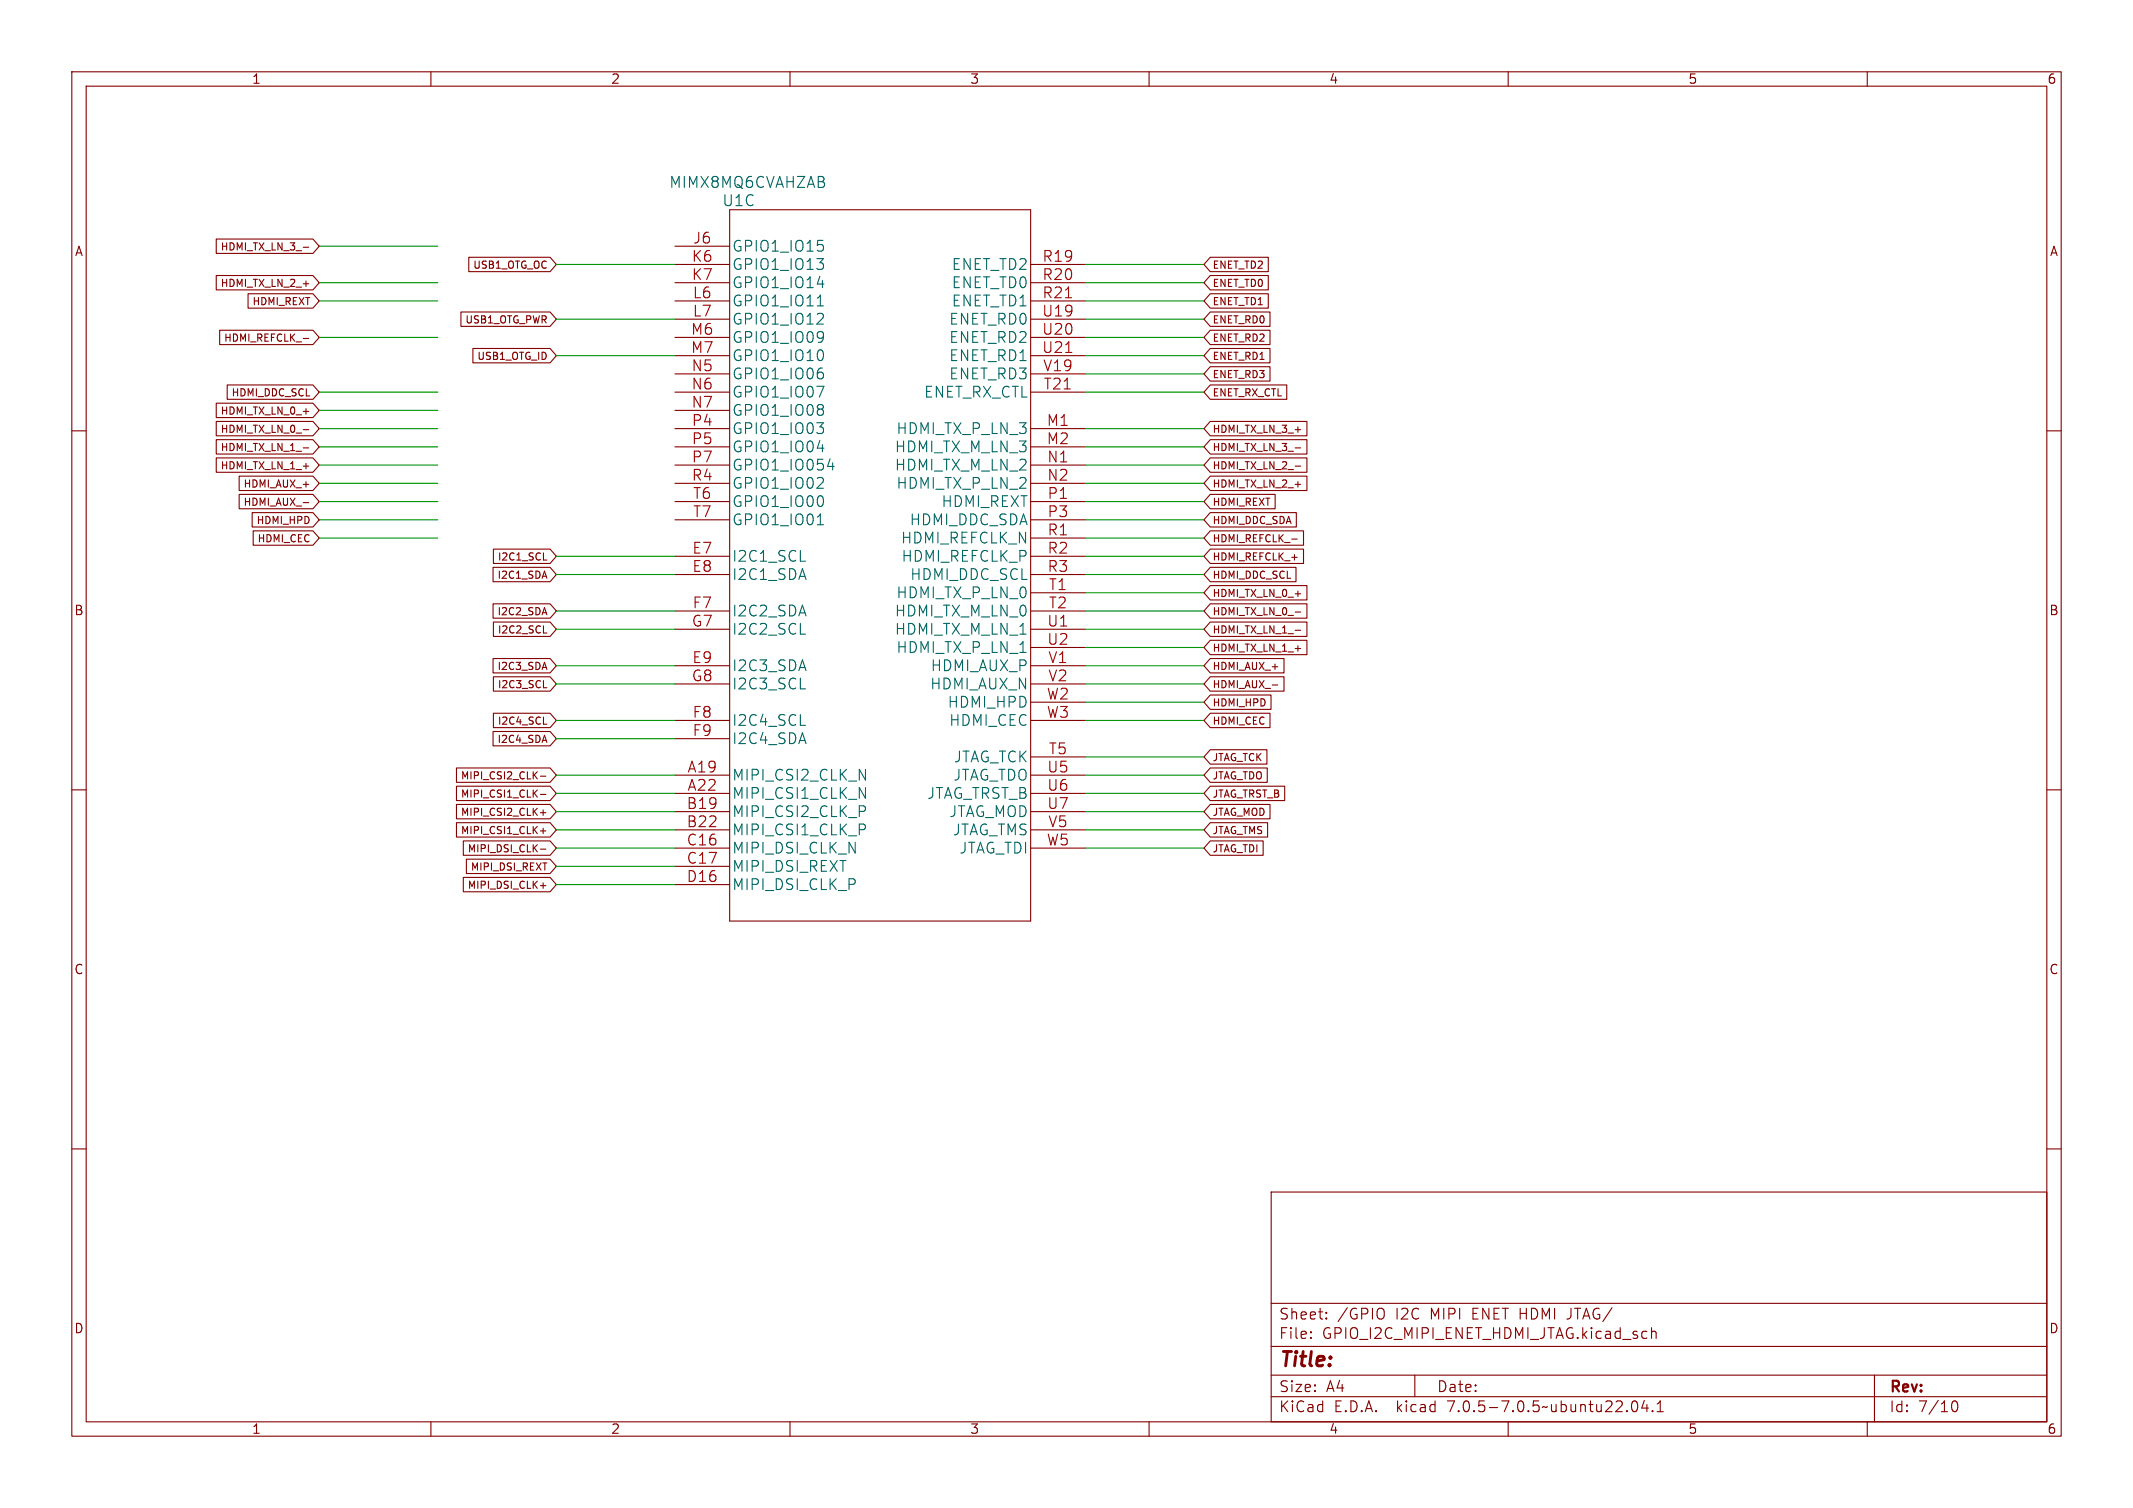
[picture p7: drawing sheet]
<svg xmlns="http://www.w3.org/2000/svg" width="297mm" height="210mm" viewBox="0 0 297 210" stroke-linecap="round" stroke-linejoin="round" font-family="sans-serif">
<g fill="none" stroke="#840000" stroke-width=".15">
<path d="M10 10h277v190h-277zM12 12h273v186h-273zM60 10v2M110 10v2M160 10v2M210 10v2M260 10v2M30.1 33.3h13.5l.8 1-.8 1h-13.5zM30.1 38.4h13.5l.8 1-.8 1h-13.5zM42.2 34.4h.8M42.2 39.5h.8M65.3 35.8h11.3l.9 1-.9 1h-11.3z"/>
<path d="M94 34.3h7.6M94 36.8h7.6M94 39.4h7.6M101.6 29.2h41.9v99.1h-41.9zM143.5 36.8h7.6M143.5 39.4h7.6M168.5 38.4h8.1v2h-8.1l-.9-1zM168.5 35.8h8.1v2h-8.1l-.9-1zM10 60h2M30.1 56.1h13.5l.8 1.1-.8 1h-13.5zM30.1 58.7h13.5l.8 1-.8 1h-13.5zM30.6 46h13l.8 1-.8 1h-13z"/>
<path d="M31.6 53.6h12l.8 1-.8 1h-12zM34.5 40.9h9.1l.8 1-.8 1h-9.1zM42.2 59.8h.8M42.2 47.1h.8M42.2 57.3h.8M64.2 43.4h12.4l.9 1.1-.9 1h-12.4zM65.8 48.5h10.8l.9 1-.9 1h-10.8zM94 41.9h7.6M94 44.5h7.6M94 59.7h7.6M94 47h7.6M94 49.5h7.6"/>
<path d="M94 52.1h7.6M94 54.6h7.6M94 57.2h7.6M143.5 41.9h7.6M143.5 44.5h7.6M143.5 59.7h7.6M143.5 47h7.6M143.5 49.5h7.6M143.5 52.1h7.6M143.5 54.6h7.6M168.5 58.7h13.5v2h-13.5l-.9-1zM168.5 46h8.3v2h-8.3l-.9-1z"/>
<path d="M168.5 48.5h8.3v2h-8.3l-.9-1zM168.5 43.4h8.3v2.1h-8.3l-.9-1zM168.5 53.6h10.7v2h-10.7l-.9-1zM168.5 51.1h8.3v2h-8.3l-.9-1zM168.5 40.9h8.1v2h-8.1l-.9-1zM180.3 59.8h.8M285 60h2M30.1 61.2h13.5l.8 1-.8 1h-13.5zM30.1 63.8h13.5l.8 1-.8 1h-13.5zM33.3 66.3h10.3l.8 1-.8 1h-10.3zM33.3 68.8h10.3l.8 1.1-.8 1h-10.3zM35.1 71.4h8.5l.8 1-.8 1h-8.5z"/>
<path d="M35.3 73.9h8.3l.8 1-.8 1h-8.3zM42.2 62.4h.8M42.2 64.9h.8M42.2 70h.8M68.7 79h7.9l.9 1-.9 1h-7.9zM68.7 76.5h7.9l.9 1-.9 1h-7.9zM75.7 78h.4M94 77.5h7.6M94 62.2h7.6M94 64.8h7.6M94 67.3h7.6M94 69.9h7.6"/>
<path d="M94 72.4h7.6M143.5 77.5h7.6M143.5 62.2h7.6M143.5 64.8h7.6M143.5 67.3h7.6M143.5 69.9h7.6M143.5 72.4h7.6M143.5 74.9h7.6M168.5 66.3h13.5v2h-13.5l-.9-1zM168.5 61.2h13.5v2h-13.5l-.9-1zM168.5 76.5h13v2h-13l-.9-1zM168.5 73.9h13v2h-13l-.9-1z"/>
<path d="M168.5 79h12v2h-12l-.9-1zM168.5 71.4h12v2h-12l-.9-1zM168.5 68.8h9.1v2.1h-9.1l-.9-1zM168.5 63.8h13.5v2h-13.5l-.9-1zM179.9 77.6h.7M179.9 75.1h.7M180.3 67.5h.8M180.3 62.4h.8M180.3 64.9h.8M68.7 84.1h7.9l.9 1-.9 1h-7.9zM68.7 91.7h7.9l.9 1-.9 1h-7.9zM68.7 99.3h7.9l.9 1-.9 1h-7.9z"/>
<path d="M68.7 86.6h7.9l.9 1-.9 1h-7.9zM68.7 94.2h7.9l.9 1.1-.9 1h-7.9zM75.7 88.2h.4M75.7 95.8h.4M94 80h7.6M94 92.7h7.6M94 85.1h7.6M94 87.6h7.6M94 95.3h7.6M143.5 80h7.6M143.5 92.7h7.6M143.5 85.1h7.6"/>
<path d="M143.5 87.6h7.6M143.5 95.3h7.6M143.5 82.6h7.6M143.5 90.2h7.6M143.5 97.8h7.6M168.5 96.8h8.5v2h-8.5l-.9-1zM168.5 94.2h10.3v2.1h-10.3l-.9-1zM168.5 81.5h13.5v2.1h-13.5l-.9-1zM168.5 84.1h13.5v2h-13.5l-.9-1zM168.5 89.2h13.5v2h-13.5l-.9-1zM168.5 86.6h13.5v2h-13.5l-.9-1zM168.5 91.7h10.3v2h-10.3l-.9-1z"/>
<path d="M168.5 99.3h8.3v2h-8.3l-.9-1zM177.2 95.4h.7M180.3 82.7h.8M180.3 85.2h.8M180.3 90.3h.8M180.3 87.8h.8M10 110h2M63.6 114.6h13l.9 1-.9 1h-13zM63.6 112h13l.9 1-.9 1h-13zM63.6 106.9h13l.9 1.1-.9 1h-13zM63.6 109.5h13l.9 1-.9 1h-13zM64.5 117.1h12.1l.9 1-.9 1h-12.1z"/>
<path d="M64.9 119.6h11.7l.9 1.1-.9 1h-11.7zM68.7 101.9h7.9l.9 1-.9 1h-7.9zM75.2 115.7h.8M75.2 118.3h.8M75.2 113.2h.8M75.2 108.1h.8M75.2 110.6h.8M75.6 112.8v.8M75.6 115.3v.8M75.7 100.9h.4M94 108h7.6M94 110.5h7.6"/>
<path d="M94 113h7.6M94 115.6h7.6M94 118.1h7.6M94 100.3h7.6M94 102.9h7.6M143.5 108h7.6M143.5 110.5h7.6M143.5 113h7.6M143.5 115.6h7.6M143.5 118.1h7.6M143.5 100.3h7.6M143.5 105.4h7.6"/>
<path d="M168.5 104.4h7.9v2h-7.9l-.9-1zM168.5 106.9h8v2.1h-8l-.9-1zM168.5 112h8.3v2h-8.3l-.9-1zM168.5 114.6h8v2h-8l-.9-1zM168.5 109.5h10.4v2h-10.4l-.9-1zM168.5 117.1h7.4v2h-7.4l-.9-1zM285 110h2M64.5 122.2h12.1l.9 1-.9 1h-12.1zM75.2 123.3h.8M94 120.7h7.6M94 123.2h7.6M10 160h2"/>
<path d="M285 160h2M177 166h108v32h-108zM60 198v2M110 198v2M160 198v2M177 194.5h108M177 191.5h108M177 187.5h108M177 181.5h108M182.5 186.3h.1l-.1 .1M182.5 186.3v.1M182.5 185.5v.1"/>
<path d="M182.5 185.5h.1l-.1 .1M184.7 183.6v.1M184.7 183.6h-.1l.1 .1M184.7 182.8v.1M184.7 182.8h-.1l.1 .1M192.5 182.3a1.07 1.07 0 0 1 0 1.3M197 191.5v3M210 198v2M226.5 196.5h.1l-.1 .1M226.5 196.5v.1M227.3 195.2a.36 .36 0 0 1 .4-.1 .36 .36 0 0 1 .3 .3 .77 .77 0 0 1-.5 1.2 .91 .91 0 0 1-.2-1.4zM229 195l-.4 1.1h.9"/>
<path d="M229.2 185.4l.1 .1M229.3 195.6v1M229.3 186.3l-.1 .1M230 184.9v1.5M230 185.5a.37 .37 0 0 1 .6 .1v.8M230.1 196.5h.1l-.1 .1M230.1 196.5h-.1l.1 .1M230.1 196.5v.1M230.7 196.6h.9M230.7 195.5l.5-.4v1.5M260 198v2M261 191.5v6.5"/>
<path d="M272 195.2a.36 .36 0 0 1 .5 .2 .77 .77 0 0 1-.4 1.2 .99 .99 0 0 1-.1-1.4z"/>
</g>
<g fill="none" stroke="#006464" stroke-width=".15">
<path d="M113.7 36h1l-.5 .6M113.8 39.6h.9M113.9 33.5h.7M114.5 34.1l.2 .2v.4l-.2 .2M114.5 36.7l.2 .2v.3l-.2 .2M113.7 53.8h1l-.6 1.5M113.7 58.9h1l-.5 .5M113.8 42.6h.9M114.5 43.7a.41 .41 0 0 1 .1 .6l-.9 .8h1M114.5 46.2l.1 .1a1.26 1.26 0 0 1-.2 1.2M114.5 48.9a1.26 1.26 0 0 1 0 1.2M114.5 51.9l.2 .2v.4l-.2 .2"/>
<path d="M114.5 56.4a.29 .29 0 0 1 0 .5M114.5 57.1l.2 .2v.2l-.2 .3M114.5 59.5l.2 .2v.4l-.2 .2M114.7 46.8l-.2 .2M113.8 62.4h.9M113.8 73.1h.9M114.5 69.2a1.26 1.26 0 0 1 0 1.2M114.6 66.6l.1 .2-.1 .3-.9 .9h1M115.2 65h1M115.9 64.5v1M119.7 107.1l.8 1.5v-1.5M119.7 109.7l.8 1.5v-1.5"/>
<path d="M120.2 114.8a.41 .41 0 0 1 .3 .3 .41 .41 0 0 1-.3 .4M120.4 112.3a.41 .41 0 0 1 .1 .4 .41 .41 0 0 1-.3 .3"/>
</g>
<path d="M148.4 49.1h.8" fill="none" stroke="#a90000" stroke-width=".15"/>
<g fill="none" stroke="#009600" stroke-width=".15">
<path d="M44.4 34.3h16.6M44.4 39.4h16.6M77.5 36.8h16.5M151.1 36.8h16.5M151.1 39.4h16.5M44.4 54.6h16.6M44.4 47h16.6M44.4 57.2h16.6M44.4 59.7h16.6M44.4 41.9h16.6M77.5 49.5h16.5M77.5 44.5h16.5"/>
<path d="M151.1 54.6h16.5M151.1 49.5h16.5M151.1 44.5h16.5M151.1 47h16.5M151.1 59.7h16.5M151.1 41.9h16.5M151.1 52.1h16.5M44.4 62.2h16.6M44.4 72.4h16.6M44.4 74.9h16.6M44.4 69.9h16.6M44.4 67.3h16.6"/>
<path d="M44.4 64.8h16.6M77.5 77.5h16.5M151.1 62.2h16.5M151.1 72.4h16.5M151.1 74.9h16.5M151.1 77.5h16.5M151.1 69.9h16.5M151.1 67.3h16.5M151.1 64.8h16.5M77.5 95.3h16.5M77.5 85.1h16.5M77.5 92.7h16.5"/>
<path d="M77.5 80h16.5M77.5 87.6h16.5M151.1 90.2h16.5M151.1 95.3h16.5M151.1 85.1h16.5M151.1 92.7h16.5M151.1 80h16.5M151.1 87.6h16.5M151.1 97.8h16.5M151.1 82.6h16.5M77.5 108h16.5M77.5 113h16.5"/>
<path d="M77.5 118.1h16.5M77.5 115.6h16.5M77.5 100.3h16.5M77.5 110.5h16.5M77.5 102.9h16.5M151.1 108h16.5M151.1 113h16.5M151.1 118.1h16.5M151.1 115.6h16.5M151.1 100.3h16.5M151.1 110.5h16.5M151.1 105.4h16.5"/>
<path d="M77.5 120.7h16.5M77.5 123.2h16.5"/>
</g>
<text font-size="2.8" fill="#840000" x="178" y="190.8">Title:</text>
<g font-size="2.1" fill="#006464">
<text x="93.1" y="26.4">MIMX8MQ6CVAHZAB</text>
<text x="100.5" y="28.9">U1C</text>
<text x="101.9" y="35.2">GPIO1_IO15</text>
<text x="101.9" y="37.8">GPIO1_IO13</text>
<text x="101.9" y="40.3">GPIO1_IO14</text>
<text x="132.5" y="37.8">ENET_TD2</text>
<text x="132.5" y="40.3">ENET_TD0</text>
<text x="101.9" y="42.8">GPIO1_IO11</text>
<text x="101.9" y="45.4">GPIO1_IO12</text>
<text x="101.9" y="47.9">GPIO1_IO09</text>
<text x="132.2" y="45.4">ENET_RD0</text>
<text x="132.2" y="47.9">ENET_RD2</text>
<text x="132.5" y="42.8">ENET_TD1</text>
<text x="101.9" y="50.5">GPIO1_IO10</text>
<text x="101.9" y="53">GPIO1_IO06</text>
<text x="132.2" y="50.5">ENET_RD1</text>
<text x="132.2" y="53">ENET_RD3</text>
<text x="101.9" y="55.5">GPIO1_IO07</text>
<text x="101.9" y="58.1">GPIO1_IO08</text>
<text x="128.7" y="55.5">ENET_RX_CTL</text>
<text x="101.9" y="60.6">GPIO1_IO03</text>
<text x="101.9" y="63.2">GPIO1_IO04</text>
<text x="101.9" y="65.7">GPIO1_IO054</text>
<text x="124.6" y="63.2">HDMI_TX_M_LN_3</text>
<text x="124.6" y="65.7">HDMI_TX_M_LN_2</text>
<text x="124.8" y="60.6">HDMI_TX_P_LN_3</text>
<text x="101.9" y="68.2">GPIO1_IO02</text>
<text x="101.9" y="70.8">GPIO1_IO00</text>
<text x="124.8" y="68.2">HDMI_TX_P_LN_2</text>
<text x="131.1" y="70.8">HDMI_REXT</text>
<text x="101.9" y="73.3">GPIO1_IO01</text>
<text x="125.5" y="75.9">HDMI_REFCLK_N</text>
<text x="126.7" y="73.3">HDMI_DDC_SDA</text>
<text x="101.9" y="78.4">I2C1_SCL</text>
<text x="101.9" y="80.9">I2C1_SDA</text>
<text x="124.8" y="83.5">HDMI_TX_P_LN_0</text>
<text x="125.5" y="78.4">HDMI_REFCLK_P</text>
<text x="126.8" y="80.9">HDMI_DDC_SCL</text>
<text x="101.9" y="86">I2C2_SDA</text>
<text x="101.9" y="88.6">I2C2_SCL</text>
<text x="124.6" y="86">HDMI_TX_M_LN_0</text>
<text x="124.6" y="88.6">HDMI_TX_M_LN_1</text>
<text x="101.9" y="93.6">I2C3_SDA</text>
<text x="124.8" y="91.1">HDMI_TX_P_LN_1</text>
<text x="129.6" y="93.6">HDMI_AUX_P</text>
<text x="101.9" y="101.3">I2C4_SCL</text>
<text x="101.9" y="96.2">I2C3_SCL</text>
<text x="129.5" y="96.2">HDMI_AUX_N</text>
<text x="132" y="98.7">HDMI_HPD</text>
<text x="132.2" y="101.3">HDMI_CEC</text>
<text x="101.9" y="103.8">I2C4_SDA</text>
<text x="132.8" y="106.3">JTAG_TCK</text>
<text x="101.9" y="108.9">MIPI_CSI2_CLK_N</text>
<text x="101.9" y="111.4">MIPI_CSI1_CLK_N</text>
<text x="101.9" y="114">MIPI_CSI2_CLK_P</text>
<text x="129.1" y="111.4">JTAG_TRST_B</text>
<text x="132.2" y="114">JTAG_MOD</text>
<text x="132.8" y="108.9">JTAG_TDO</text>
<text x="101.9" y="116.5">MIPI_CSI1_CLK_P</text>
<text x="101.9" y="119">MIPI_DSI_CLK_N</text>
<text x="132.7" y="116.5">JTAG_TMS</text>
<text x="133.6" y="119">JTAG_TDI</text>
<text x="101.9" y="121.6">MIPI_DSI_REXT</text>
<text x="101.9" y="124.1">MIPI_DSI_CLK_P</text>
</g>
<g font-size="2.1" fill="#a90000">
<text x="96.5" y="34">J6</text>
<text x="96.3" y="36.6">K6</text>
<text x="96.3" y="39.1">K7</text>
<text x="96.4" y="41.7">L6</text>
<text x="145.1" y="36.6">R19</text>
<text x="145.1" y="39.1">R20</text>
<text x="145.1" y="41.7">R21</text>
<text x="96.2" y="46.7">M6</text>
<text x="96.4" y="44.2">L7</text>
<text x="145.1" y="44.2">U19</text>
<text x="145.1" y="46.7">U20</text>
<text x="96.2" y="49.3">M7</text>
<text x="96.3" y="51.8">N5</text>
<text x="145.1" y="49.3">U21</text>
<text x="145.2" y="51.8">V19</text>
<text x="96.3" y="54.4">N6</text>
<text x="96.3" y="56.9">N7</text>
<text x="96.3" y="59.4">P4</text>
<text x="145.3" y="54.4">T21</text>
<text x="145.7" y="59.4">M1</text>
<text x="96.3" y="62">P5</text>
<text x="96.3" y="64.5">P7</text>
<text x="145.7" y="62">M2</text>
<text x="145.8" y="64.5">N1</text>
<text x="96.3" y="67.1">R4</text>
<text x="96.5" y="69.6">T6</text>
<text x="145.8" y="67.1">N2</text>
<text x="145.8" y="69.6">P1</text>
<text x="96.4" y="77.2">E7</text>
<text x="96.5" y="72.1">T7</text>
<text x="145.8" y="72.1">P3</text>
<text x="145.8" y="74.7">R1</text>
<text x="145.8" y="77.2">R2</text>
<text x="96.4" y="79.8">E8</text>
<text x="145.8" y="79.8">R3</text>
<text x="146" y="82.3">T1</text>
<text x="96.3" y="87.4">G7</text>
<text x="96.4" y="84.8">F7</text>
<text x="145.8" y="87.4">U1</text>
<text x="145.8" y="89.9">U2</text>
<text x="146" y="84.8">T2</text>
<text x="96.3" y="95">G8</text>
<text x="96.4" y="92.5">E9</text>
<text x="145.9" y="92.5">V1</text>
<text x="145.9" y="95">V2</text>
<text x="96.4" y="100.1">F8</text>
<text x="145.7" y="97.5">W2</text>
<text x="145.7" y="100.1">W3</text>
<text x="95.7" y="107.7">A19</text>
<text x="96.4" y="102.6">F9</text>
<text x="145.8" y="107.7">U5</text>
<text x="146" y="105.2">T5</text>
<text x="95.6" y="112.8">B19</text>
<text x="95.7" y="110.2">A22</text>
<text x="145.8" y="110.2">U6</text>
<text x="145.8" y="112.8">U7</text>
<text x="95.6" y="115.3">B22</text>
<text x="95.6" y="117.9">C16</text>
<text x="145.7" y="117.9">W5</text>
<text x="145.9" y="115.3">V5</text>
<text x="95.6" y="120.4">C17</text>
<text x="95.6" y="122.9">D16</text>
</g>
<g font-size="2.1" fill="#840000">
<text x="178" y="183.9">Sheet:</text>
<text x="186.2" y="183.9">/GPIO</text>
<text x="194.2" y="183.9">I2C</text>
<text x="199.1" y="183.9">MIPI</text>
<text x="205" y="183.9">ENET HDMI JTAG/</text>
<text x="178" y="186.6">File:</text>
<text x="184" y="186.6">GPIO_I2C_MIPI_ENET_HDMI_JTAG.kicad_sch</text>
<text x="178" y="196.8">KiCad</text>
<text x="178" y="194">Size:</text>
<text x="184.6" y="194">A4</text>
<text x="185.7" y="196.8">E.D.A.</text>
<text x="194.4" y="196.8">kicad</text>
<text x="200" y="194">Date:</text>
<text x="201.5" y="196.8">7.0.5-7.0.5~ubuntu22.04.1</text>
<text x="263" y="194.2">Rev:</text>
<text x="263" y="196.8">Id:</text>
<text x="267" y="196.8">7/10</text>
</g>
<g font-size="1.8" fill="#840000">
<text x="35" y="11.8">1</text>
<text x="85" y="11.8">2</text>
<text x="135" y="11.8">3</text>
<text x="185" y="11.8">4</text>
<text x="235" y="11.8">5</text>
<text x="285" y="11.8">6</text>
<text x="10.4" y="35.8">A</text>
<text x="285.4" y="35.8">A</text>
<text x="10.3" y="85.8">B</text>
<text x="285.3" y="85.8">B</text>
<text x="10.3" y="135.8">C</text>
<text x="285.3" y="135.8">C</text>
<text x="10.3" y="185.8">D</text>
<text x="285.3" y="185.8">D</text>
<text x="35" y="199.8">1</text>
<text x="85" y="199.8">2</text>
<text x="135" y="199.8">3</text>
<text x="185" y="199.8">4</text>
<text x="235" y="199.8">5</text>
<text x="285" y="199.8">6</text>
</g>
<g font-size="1.4" fill="#840000">
<text x="30.7" y="35.1">HDMI_TX_LN_3_-</text>
<text x="30.7" y="40.1">HDMI_TX_LN_2_+</text>
<text x="65.8" y="37.6">USB1_OTG_OC</text>
<text x="168.8" y="40.1">ENET_TD0</text>
<text x="168.8" y="37.6">ENET_TD2</text>
<text x="31.1" y="47.8">HDMI_REFCLK_-</text>
<text x="35.1" y="42.7">HDMI_REXT</text>
<text x="64.7" y="45.2">USB1_OTG_PWR</text>
<text x="168.8" y="47.8">ENET_RD2</text>
<text x="168.8" y="45.2">ENET_RD0</text>
<text x="168.8" y="42.7">ENET_TD1</text>
<text x="66.4" y="50.3">USB1_OTG_ID</text>
<text x="168.8" y="50.3">ENET_RD1</text>
<text x="168.8" y="52.8">ENET_RD3</text>
<text x="30.7" y="57.9">HDMI_TX_LN_0_+</text>
<text x="32.2" y="55.4">HDMI_DDC_SCL</text>
<text x="168.8" y="55.4">ENET_RX_CTL</text>
<text x="30.7" y="63">HDMI_TX_LN_1_-</text>
<text x="30.7" y="65.5">HDMI_TX_LN_1_+</text>
<text x="30.7" y="60.5">HDMI_TX_LN_0_-</text>
<text x="168.8" y="60.5">HDMI_TX_LN_3_+</text>
<text x="168.8" y="63">HDMI_TX_LN_3_-</text>
<text x="168.8" y="65.5">HDMI_TX_LN_2_-</text>
<text x="33.9" y="68.1">HDMI_AUX_+</text>
<text x="33.9" y="70.6">HDMI_AUX_-</text>
<text x="168.8" y="68.1">HDMI_TX_LN_2_+</text>
<text x="168.8" y="70.6">HDMI_REXT</text>
<text x="35.7" y="73.2">HDMI_HPD</text>
<text x="35.8" y="75.7">HDMI_CEC</text>
<text x="168.8" y="75.7">HDMI_REFCLK_-</text>
<text x="168.8" y="73.2">HDMI_DDC_SDA</text>
<text x="69.2" y="80.8">I2C1_SDA</text>
<text x="69.3" y="78.2">I2C1_SCL</text>
<text x="168.8" y="83.3">HDMI_TX_LN_0_+</text>
<text x="168.8" y="78.2">HDMI_REFCLK_+</text>
<text x="168.8" y="80.8">HDMI_DDC_SCL</text>
<text x="69.2" y="85.9">I2C2_SDA</text>
<text x="69.3" y="88.4">I2C2_SCL</text>
<text x="168.8" y="85.9">HDMI_TX_LN_0_-</text>
<text x="168.8" y="88.4">HDMI_TX_LN_1_-</text>
<text x="69.2" y="93.5">I2C3_SDA</text>
<text x="168.8" y="90.9">HDMI_TX_LN_1_+</text>
<text x="168.8" y="93.5">HDMI_AUX_+</text>
<text x="69.3" y="101.1">I2C4_SCL</text>
<text x="69.3" y="96">I2C3_SCL</text>
<text x="168.8" y="98.6">HDMI_HPD</text>
<text x="168.8" y="96">HDMI_AUX_-</text>
<text x="168.8" y="101.1">HDMI_CEC</text>
<text x="69.2" y="103.6">I2C4_SDA</text>
<text x="168.8" y="106.2">JTAG_TCK</text>
<text x="64.1" y="113.8">MIPI_CSI2_CLK+</text>
<text x="64.1" y="108.7">MIPI_CSI2_CLK-</text>
<text x="64.1" y="111.3">MIPI_CSI1_CLK-</text>
<text x="168.8" y="108.7">JTAG_TDO</text>
<text x="168.8" y="113.8">JTAG_MOD</text>
<text x="168.8" y="111.3">JTAG_TRST_B</text>
<text x="64.1" y="116.3">MIPI_CSI1_CLK+</text>
<text x="65.1" y="118.9">MIPI_DSI_CLK-</text>
<text x="168.8" y="116.3">JTAG_TMS</text>
<text x="168.8" y="118.9">JTAG_TDI</text>
<text x="65.1" y="124">MIPI_DSI_CLK+</text>
<text x="65.5" y="121.4">MIPI_DSI_REXT</text>
</g>
</svg>
